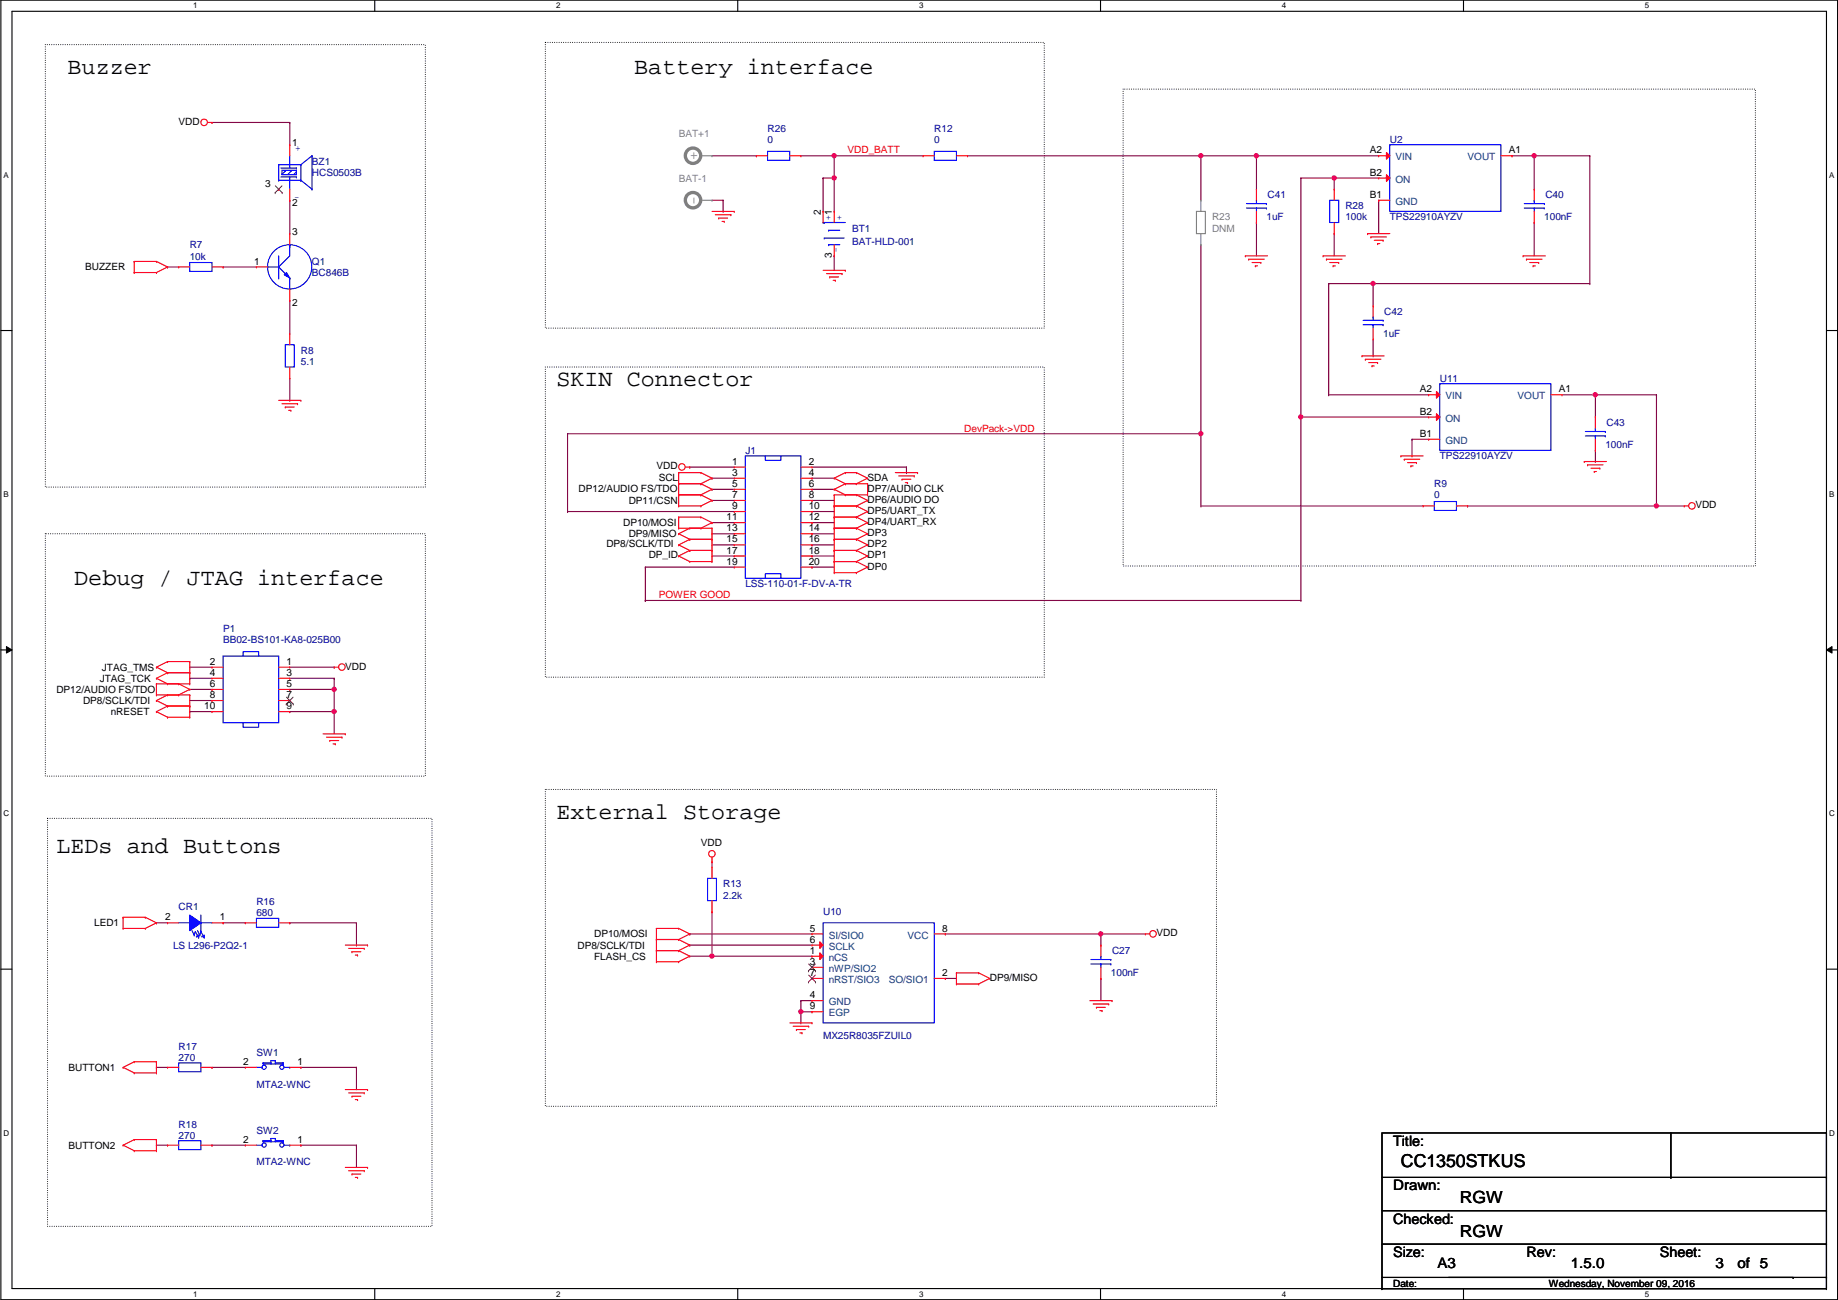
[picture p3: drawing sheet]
<svg xmlns="http://www.w3.org/2000/svg" width="420mm" height="297mm" viewBox="0 0 420 297" stroke-linecap="round" stroke-linejoin="round" font-family="sans-serif">
<path d="M.2 0h419.9v297h-419.9zM2.7 2.6h414.8v291.8h-414.8z" fill="none" stroke="#000" stroke-width=".25"/>
<g fill="#fff">
<path d="M44.2 .3h1v2h-1z"/>
<path d="M44.2 294.7h1v2h-1z"/>
</g>
<path d="M85.7 0v2.6M85.7 294.4v2.6" fill="none" stroke="#000" stroke-width=".25"/>
<g fill="#fff">
<path d="M127.1 .3h1v2h-1z"/>
<path d="M127.1 294.7h1v2h-1z"/>
</g>
<path d="M168.6 0v2.6M168.6 294.4v2.6" fill="none" stroke="#000" stroke-width=".25"/>
<g fill="#fff">
<path d="M210.1 .3h1v2h-1z"/>
<path d="M210.1 294.7h1v2h-1z"/>
</g>
<path d="M251.6 0v2.6M251.6 294.4v2.6" fill="none" stroke="#000" stroke-width=".25"/>
<g fill="#fff">
<path d="M293 .3h1v2h-1z"/>
<path d="M293 294.7h1v2h-1z"/>
</g>
<path d="M334.5 0v2.6M334.5 294.4v2.6" fill="none" stroke="#000" stroke-width=".25"/>
<g fill="#fff">
<path d="M376 .3h1v2h-1z"/>
<path d="M376 294.7h1v2h-1z"/>
<path d="M.8 39h1.2v2h-1.2z"/>
<path d="M418.2 39h1.1v2h-1.1z"/>
<path d="M.8 112h1.2v2h-1.2z"/>
<path d="M418.2 112h1.1v2h-1.1z"/>
</g>
<path d="M.2 75.5h2.5M417.5 75.5h2.6" fill="none" stroke="#000" stroke-width=".25"/>
<g fill="#fff">
<path d="M.8 185h1.3v1.9h-1.3z"/>
<path d="M418.2 185h1.2v1.9h-1.2z"/>
</g>
<path d="M.2 148.5h2.5M417.5 148.5h2.6" fill="none" stroke="#000" stroke-width=".25"/>
<path d="M1.5 147.7l1.2 .8-1.2 .7zM417.5 148.5l1.3-.8v1.5z" fill="#000"/>
<path d="M1.5 147.7l1.2 .8-1.2 .7zM417.5 148.5l1.3-.8v1.5z" fill="none" stroke="#000" stroke-width=".23"/>
<g fill="#fff">
<path d="M.8 257.9h1.3v2h-1.3z"/>
<path d="M418.2 257.9h1.2v2h-1.2z"/>
</g>
<path d="M.2 221.4h2.5M417.5 221.4h2.6" fill="none" stroke="#000" stroke-width=".25"/>
<path d="M10.4 10.2h86.8v101.1h-86.8zM124.7 9.7h114v65.3h-114zM256.7 20.4h144.6v108.9h-144.6zM124.7 83.9h114v70.8h-114zM10.4 122h86.8v55.3h-86.8zM10.9 187h87.9v93.2h-87.9zM124.7 180.4h153.4v72.4h-153.4z" fill="none" stroke="#000" stroke-width=".25" stroke-dasharray="0 .5"/>
<g fill="none" stroke="#800040" stroke-width=".25">
<path d="M66.2 155h.1M66.2 157.5h.1M66.2 155h10.2M76.4 155h.1M76.4 155v2.5h-10.2M35.8 210.9h.1M35.8 210.9h2.5M51 210.9h.1M51 210.9h5.1M66.2 210.9h.1M66.2 210.9h15.3M35.8 243.9h.1"/>
<path d="M35.8 243.9h2.5M35.8 261.7h.1M35.8 261.7h2.5"/>
</g>
<circle cx="76.4" cy="157.5" r=".49" fill="#f0f"/>
<circle cx="76.4" cy="157.5" r=".49" fill="none" stroke="#f0f" stroke-width=".25"/>
<g fill="none" stroke="#800040" stroke-width=".25">
<path d="M48.5 28h.1M48.5 28h17.7M66.2 28h.1M66.2 28v5.1M66.2 45.8h.1M66.2 45.8v7.6M38.3 61h.1M38.3 61h2.5M51 61h.1M51 61h7.6M66.2 68.6h.1M66.2 68.6v7.6"/>
<path d="M185.6 106.7h21.6M207.2 106.7h.1M43.4 152.4h.1M43.4 155h.1M43.4 152.4h5.1M43.4 155h5.1M43.4 162.6h.1M43.4 162.6h5.1M66.2 162.6h.1M66.2 162.6h10.2M76.4 162.6h.1M76.4 162.6v5.1"/>
</g>
<circle cx="76.4" cy="162.6" r=".49" fill="#f0f"/>
<circle cx="76.4" cy="162.6" r=".49" fill="none" stroke="#f0f" stroke-width=".25"/>
<g fill="none" stroke="#800040" stroke-width=".25">
<path d="M221.2 35.6h53.3M274.5 35.6h.1M188.2 40.7h.1M188.2 40.7v7.6M188.2 40.7h2.5M190.7 58.5h.1M190.7 40.7h.1M190.7 40.7v7.6M190.7 58.5v3.3M66.2 91.5h.1M66.2 86.4v5.1M185.6 116.9h.1"/>
<path d="M185.6 114.3h.1M185.6 116.9h5.1M185.6 114.3h5.1M147.5 137.2h.1M147.5 137.2h149.9M185.6 129.6h.1M185.6 127h.1M185.6 124.5h.1M185.6 129.6h5.1M185.6 127h5.1M185.6 124.5h5.1M76.4 157.5h.1"/>
<path d="M76.4 157.5v5.1M81.5 215.9h.1M81.5 210.9v5M81.5 243.9h.1M81.5 243.9v5.1M81.5 261.7h.1M81.5 261.7v5"/>
</g>
<circle cx="274.5" cy="35.6" r=".49" fill="#f0f"/>
<circle cx="274.5" cy="35.6" r=".49" fill="none" stroke="#f0f" stroke-width=".25"/>
<path d="M190.7 35.6h.1M190.7 35.6v5.1" fill="none" stroke="#800040" stroke-width=".25"/>
<circle cx="190.7" cy="40.7" r=".49" fill="#f0f"/>
<circle cx="190.7" cy="40.7" r=".49" fill="none" stroke="#f0f" stroke-width=".25"/>
<circle cx="190.7" cy="35.6" r=".49" fill="#f0f"/>
<circle cx="190.7" cy="35.6" r=".49" fill="none" stroke="#f0f" stroke-width=".25"/>
<g fill="none" stroke="#800040" stroke-width=".25">
<path d="M190.7 35.6h.1M190.7 35.6h20.3M315.2 45.8h.1M315.2 45.8v7.6M129.7 99.1h.1M129.7 99.1v17.8M129.7 99.1h144.8M274.5 99.1h.1M147.5 129.6h.1M147.5 137.2h.1M147.5 129.6h20.3M147.5 129.6v7.6"/>
<path d="M43.4 157.5h5.1M48.5 157.5h.1M66.2 152.4h10.2M76.4 152.4h.1M43.4 160.1h5.1M48.5 160.1h.1"/>
</g>
<circle cx="274.5" cy="99.1" r=".49" fill="#f0f"/>
<circle cx="274.5" cy="99.1" r=".49" fill="none" stroke="#f0f" stroke-width=".25"/>
<g fill="none" stroke="#800040" stroke-width=".25">
<path d="M274.5 35.6h.1M274.5 35.6h40.7M274.5 35.6v10.2M287.2 35.6h.1M274.5 55.9v43.2M274.5 99.1h.1M129.7 116.9h.1M129.7 116.9h38.1M157.7 106.7h.1M157.7 106.7h10.1M162.8 109.3h.1M162.8 114.3h.1"/>
<path d="M162.8 119.4h.1M162.8 111.8h.1M162.8 109.3h5M162.8 114.3h5M162.8 119.4h5M162.8 111.8h5M185.6 111.8h.1M185.6 109.3h.1M185.6 119.4h.1M185.6 109.3h5.1M185.6 119.4h5.1M185.6 111.8h5.1"/>
<path d="M162.8 122h.1M162.8 124.5h.1M162.8 127h.1M162.8 122h5M162.8 124.5h5M162.8 127h5M185.6 122h.1M185.6 122h5.1M216.1 213.4h.1M216.1 213.4h35.6M48.5 243.9h.1M48.5 243.9h7.6"/>
<path d="M68.8 243.9h.1M68.8 243.9h12.7M48.5 261.7h.1M48.5 261.7h7.6M68.8 261.7h.1M68.8 261.7h12.7"/>
</g>
<circle cx="251.6" cy="213.4" r=".49" fill="#f0f"/>
<circle cx="251.6" cy="213.4" r=".49" fill="none" stroke="#f0f" stroke-width=".25"/>
<path d="M157.7 213.4h.1M157.7 215.9h.1M157.7 213.4h27.9M157.7 215.9h27.9M157.7 218.5h5.1M162.8 218.5h.1M183.1 228.6h.1M183.1 228.6h2.5M216.1 223.6h.1M216.1 223.6h2.5" fill="none" stroke="#800040" stroke-width=".25"/>
<circle cx="162.7" cy="218.5" r=".49" fill="#f0f"/>
<circle cx="162.7" cy="218.5" r=".49" fill="none" stroke="#f0f" stroke-width=".25"/>
<path d="M251.7 213.4h.1M251.7 213.4v2.5M251.7 213.4h10.1M183.1 231.2h.1M183.1 228.6v2.6M183.1 231.2h2.5M185.6 231.2h.1M251.7 223.6h.1M251.7 223.6v5" fill="none" stroke="#800040" stroke-width=".25"/>
<circle cx="183.1" cy="231.2" r=".49" fill="#f0f"/>
<circle cx="183.1" cy="231.2" r=".49" fill="none" stroke="#f0f" stroke-width=".25"/>
<g fill="none" stroke="#800040" stroke-width=".25">
<path d="M162.8 35.6h10.1M172.9 35.6h.1M183.1 35.6h7.6M190.7 35.6h.1M345.6 35.6h.1M345.6 35.6h5.1M162.8 45.8h2.5M165.3 45.8h.1M165.3 48.3h.1M165.3 45.8v2.5M297.4 40.7h.1M297.4 40.7h7.6"/>
<path d="M162.8 196.9h.1M162.8 196.9v1.3M162.8 208.3h.1M162.8 208.3v10.2h22.8M185.6 218.5h.1M183.1 233.7h.1M183.1 231.2v2.5"/>
</g>
<circle cx="305" cy="40.7" r=".49" fill="#f0f"/>
<circle cx="305" cy="40.7" r=".49" fill="none" stroke="#f0f" stroke-width=".25"/>
<path d="M297.4 40.7v54.6M297.4 95.3h.1" fill="none" stroke="#800040" stroke-width=".25"/>
<circle cx="297.4" cy="95.3" r=".49" fill="#f0f"/>
<circle cx="297.4" cy="95.3" r=".49" fill="none" stroke="#f0f" stroke-width=".25"/>
<path d="M287.2 35.6h.1M287.2 35.6v7.6M287.2 50.8h.1M287.2 50.8v7.7" fill="none" stroke="#800040" stroke-width=".25"/>
<circle cx="287.2" cy="35.6" r=".49" fill="#f0f"/>
<circle cx="287.2" cy="35.6" r=".49" fill="none" stroke="#f0f" stroke-width=".25"/>
<path d="M350.7 35.6h.1M350.7 35.6v7.6M305 53.4h.1M305 40.7h.1M305 40.7v2.5M305 53.4v5.1M305 40.7h10.2M350.7 50.8h.1M350.7 50.8v7.7" fill="none" stroke="#800040" stroke-width=".25"/>
<circle cx="350.7" cy="35.6" r=".49" fill="#f0f"/>
<circle cx="350.7" cy="35.6" r=".49" fill="none" stroke="#f0f" stroke-width=".25"/>
<path d="M274.5 115.6h.1M274.5 115.6h50.8M335.5 115.6h.1M335.5 115.6h43.2" fill="none" stroke="#800040" stroke-width=".25"/>
<circle cx="378.6" cy="115.6" r=".49" fill="#f0f"/>
<circle cx="378.6" cy="115.6" r=".49" fill="none" stroke="#f0f" stroke-width=".25"/>
<g fill="none" stroke="#800040" stroke-width=".25">
<path d="M350.7 35.6h.1M350.7 35.6h12.7M363.4 35.6h.1M363.4 35.6v29.2M303.7 64.8h.1M303.7 64.8v25.4M303.7 64.8h59.7M313.9 64.8h.1M313.9 64.8v5.1M363.4 64.8h.1M274.5 99.1h.1M274.5 99.1v16.5"/>
<path d="M297.4 95.3h.1M297.4 95.3h29.2M297.4 95.3v41.9M303.7 90.2h.1M303.7 90.2h22.9M357.1 90.2h7.6M364.7 90.2h.1M378.7 90.2h.1M378.7 90.2v25.4M207.2 108h.1M207.2 106.7v1.3M322.8 100.4h.1"/>
<path d="M322.8 104.2h.1M322.8 100.4h3.8M322.8 100.4v3.8M378.7 115.6h.1M378.7 115.6h6.3M297.4 137.2h.1"/>
</g>
<circle cx="313.9" cy="64.8" r=".49" fill="#f0f"/>
<circle cx="313.9" cy="64.8" r=".49" fill="none" stroke="#f0f" stroke-width=".25"/>
<path d="M313.9 77.5v3.8M313.9 81.3h.1M364.7 90.2h.1M364.7 90.2v5.1M364.7 90.2h14M378.7 90.2h.1M364.7 105.5h.1M364.7 102.9v2.6" fill="none" stroke="#800040" stroke-width=".25"/>
<circle cx="364.7" cy="90.2" r=".49" fill="#f0f"/>
<circle cx="364.7" cy="90.2" r=".49" fill="none" stroke="#f0f" stroke-width=".25"/>
<g fill="none" stroke="#f00" stroke-width=".25">
<path d="M47.4 28h1.1M48.5 28h.1M30.7 59.7h.1M30.7 59.7h5.1M30.7 59.7v2.6M35.8 59.7h.1M35.8 59.7l2.5 1.3M162.8 48.3h5M163.5 49.1h3.6M164.3 49.8h.1M164.3 49.8h2M165 50.6h.6"/>
<path d="M165.6 50.6h.1M167.1 49.1h.1M167.8 48.3h.1M284.7 58.5h.1M284.7 58.5h5.1M285.4 59.2h.1M285.4 59.2h3.6M286.2 60h2M288.2 60h.1M302.5 58.5h.1M302.5 58.5h5M303.2 59.2h.1"/>
<path d="M303.2 59.2h3.6M304 60h2M306 60h.1M312.6 53.4h.1M312.6 53.4h5.1M313.4 54.1h.1M313.4 54.1h3.5M314.1 54.9h2.1M314.9 55.7h.1M314.9 55.7h.5M316.2 54.9h.1M348.2 58.5h.1"/>
<path d="M348.2 58.5h5.1M348.9 59.2h.1M348.9 59.2h3.6M349.7 60h2M351.7 60h.1M30.7 62.3h.1M30.7 62.3h5.1M35.8 62.3h.1M38.3 61h.1M38.3 61l-2.5 1.3M188.2 61.8h5M188.9 62.5h3.6"/>
<path d="M189.7 63.3h.1M189.7 63.3h2M190.4 64.1h.6M191 64.1h.1M192.5 62.5h.1M193.2 61.8h.1M287 60.7h.1M287 60.7h.5M304.7 60.7h.1M304.7 60.7h.6M350.5 60.7h.1M350.5 60.7h.5"/>
<path d="M63.7 91.5h5.1M64.5 92.2h3.5M65.2 93h.1M65.2 93h2.1M66 93.8h.5M66.5 93.8h.1M68 92.2h.1M68.8 91.5h.1M311.4 81.3h.1M311.4 81.3h5M312.1 82.1h.1M312.1 82.1h3.6"/>
<path d="M312.9 82.8h2M313.6 83.6h.1M313.6 83.6h.5M314.9 82.8h.1M155.1 113.1h.1M155.1 110.5h.1M155.1 115.6h.1M155.1 118.2h.1M155.1 108h.1M155.1 115.6h5.1M155.1 113.1h5.1M155.1 118.2h5.1"/>
<path d="M155.1 110.5h5.1M155.1 108v7.6M155.1 118.2v2.5M155.1 108h5.1M156.7 106.7h1M157.7 106.7h.1M160.2 110.5h.1M160.2 113.1h.1M160.2 115.6h.1M160.2 118.2h.1M160.2 108h.1M160.2 110.5l2.6 1.3"/>
<path d="M160.2 108l2.6 1.3M160.2 113.1l2.6 1.2M160.2 118.2l2.6 1.2M162.8 111.8h.1M162.8 114.3h.1M162.8 119.4h.1M162.8 109.3h.1M162.8 111.8l-2.6 1.3M162.8 114.3l-2.6 1.3M162.8 119.4l-2.6 1.3M162.8 109.3l-2.6 1.2M190.7 115.6h.1"/>
<path d="M190.7 113.1h.1M190.7 118.2h.1M190.7 111.8h.1M190.7 109.3h.1M190.7 115.6h5.1M190.7 113.1v17.8M190.7 113.1h7.6M190.7 118.2h5.1M190.7 111.8l2.5 1.3M190.7 109.3l2.5 1.2M193.2 113.1h.1M193.2 110.5h.1"/>
<path d="M193.2 108h.1M193.2 110.5h5.1M193.2 110.5l-2.5 1.3M193.2 108l-2.5 1.3M193.2 108h2.6M195.8 115.6h.1M195.8 113.1h.1M195.8 118.2h.1M195.8 110.5h.1M195.8 108h.1M195.8 113.1l2.5 1.2M195.8 115.6l2.5 1.3"/>
<path d="M195.8 118.2l2.5 1.2M195.8 108l2.5 1.3M198.3 114.3h.1M198.3 116.9h.1M198.3 110.5h.1M198.3 113.1h.1M198.3 119.4h.1M198.3 109.3h.1M198.3 114.3l-2.5 1.3M198.3 116.9l-2.5 1.3M198.3 110.5v2.6M198.3 119.4l-2.5 1.3"/>
<path d="M198.3 109.3l-2.5 1.2M204.7 108h5.1M205.4 108.8h3.6M206.2 109.5h.1M206.2 109.5h2M207 110.3h.5M207.5 110.3h.1M209 108.8h.1M209.8 108h.1M320.2 104.2h.1M320.2 104.2h5.1M321 104.9h.1"/>
<path d="M321 104.9h3.6M321.8 105.7h2M322.5 106.5h.1M322.5 106.5h.5M323.8 105.7h.1M362.2 105.5h.1M362.2 105.5h5M362.9 106.2h.1M362.9 106.2h3.6M363.7 107h2M364.4 107.7h.1M364.4 107.7h.5"/>
<path d="M365.7 107h.1M385 115.6h.1M385 115.6h1M155.1 127h.1M155.1 122h.1M155.1 120.7h.1M155.1 124.5h.1M155.1 127l2.6 1.3M155.1 120.7h7.7M155.1 122l2.6 1.2M155.1 124.5l2.6 1.3M157.7 125.8h.1"/>
<path d="M157.7 128.3h.1M157.7 120.7h.1M157.7 123.2h.1M157.7 128.3h5.1M157.7 125.8h5.1M157.7 123.2h5.1M157.7 125.8l-2.6 1.2M157.7 120.7l-2.6 1.3M157.7 123.2l-2.6 1.3M160.2 120.7h.1M162.8 125.8h.1M162.8 128.3h.1"/>
<path d="M162.8 120.7h.1M162.8 123.2h.1M162.8 120.7v7.6M190.7 130.9h.1M190.7 128.3h.1M190.7 125.8h.1M190.7 123.2h.1M190.7 120.7h.1M190.7 130.9h5.1M190.7 128.3h5.1M190.7 125.8h5.1M190.7 123.2h5.1"/>
<path d="M190.7 120.7h5.1M195.8 130.9h.1M195.8 128.3h.1M195.8 125.8h.1M195.8 123.2h.1M195.8 120.7h.1M195.8 128.3l2.5 1.3M195.8 123.2l2.5 1.3M195.8 125.8l2.5 1.2M195.8 120.7l2.5 1.3M198.3 129.6h.1M198.3 124.5h.1"/>
<path d="M198.3 127h.1M198.3 122h.1M198.3 129.6l-2.5 1.3M198.3 124.5l-2.5 1.3M198.3 127l-2.5 1.3M198.3 122l-2.5 1.2M35.8 155h.1M35.8 152.4h.1M35.8 158.8h.1M35.8 156.3h.1M35.8 156.3h7.6M35.8 155l2.5 1.3"/>
<path d="M35.8 152.4l2.5 1.3M35.8 158.8h7.6M35.8 156.3v2.5M38.3 153.7h.1M38.3 156.3h.1M38.3 151.2h.1M38.3 158.8h.1M38.3 153.7l-2.5 1.3M38.3 153.7h5.1M38.3 151.2l-2.5 1.2M38.3 151.2h5.1M38.3 158.8l-2.5 1.3"/>
<path d="M40.8 156.3h.1M40.8 158.8h.1M40.8 156.3l2.6 1.2M43.4 153.7h.1M43.4 156.3h.1M43.4 151.2h.1M43.4 158.8h.1M43.4 157.5h.1M43.4 151.2v5.1M43.4 158.8v5.1M43.4 157.5l-2.6 1.3M76.4 152.4h.1"/>
<path d="M76.4 152.4h1M35.8 162.6h.1M35.8 160.1h.1M35.8 162.6l2.5 1.3M35.8 160.1l2.5 1.2M38.3 161.3h.1M38.3 163.9h.1M38.3 161.3l-2.5 1.3M38.3 161.3h5.1M38.3 163.9h5.1M43.4 161.3h.1M43.4 163.9h.1"/>
<path d="M73.9 167.7h5M74.6 168.4h3.6M75.4 169.2h.1M75.4 169.2h2M76.1 170h.6M76.7 170h.1M78.2 168.4h.1M78.9 167.7h.1M162.8 196.9h.1M162.8 195.9v1M28.1 212.1h.1M28.1 209.6h.1"/>
<path d="M28.1 209.6h5.1M28.1 212.1h5.1M28.1 209.6v2.5M33.2 209.6h.1M33.2 212.1h.1M33.2 209.6l2.6 1.3M35.8 210.9h.1M35.8 210.9l-2.6 1.2M78.9 215.9h5.1M79.7 216.7h3.6M80.5 217.5h.1M80.5 217.5h2"/>
<path d="M81.2 218.2h.5M81.7 218.2h.1M83.3 216.7h.1M84 215.9h.1M150.1 217.2h.1M150.1 214.7h.1M150.1 212.1h.1M150.1 219.8h.1M150.1 212.1h5M150.1 214.7h5M150.1 217.2h5M150.1 212.1v7.7"/>
<path d="M150.1 219.8h5M155.1 214.7h.1M155.1 217.2h.1M155.1 212.1h.1M155.1 219.8h.1M155.1 212.1l2.6 1.3M155.1 214.7l2.6 1.2M155.1 217.2l2.6 1.3M157.7 215.9h.1M157.7 213.4h.1M157.7 218.5h.1M157.7 215.9l-2.6 1.3"/>
<path d="M157.7 213.4l-2.6 1.3M157.7 218.5l-2.6 1.3M261.8 213.4h.1M261.8 213.4h1M180.5 233.7h5.1M181.3 234.5h3.6M182.1 235.2h.1M182.1 235.2h2M182.8 236h.5M183.3 236h.1M184.9 234.5h.1M185.6 233.7h.1"/>
<path d="M218.6 224.8h.1M218.6 222.3h.1M218.6 224.8h5.1M218.6 222.3v2.5M218.6 222.3h5.1M223.7 224.8h.1M223.7 222.3h.1M223.7 222.3l2.6 1.3M226.3 223.6h.1M226.3 223.6l-2.6 1.2M249.1 228.6h5.1M249.9 229.4h3.5"/>
<path d="M250.6 230.2h.1M250.6 230.2h2.1M251.4 230.9h.5M251.9 230.9h.1M253.4 229.4h.1M254.2 228.6h.1M28.1 243.9h.1M28.1 243.9l2.6 1.3M30.7 242.6h.1M30.7 245.2h.1M30.7 242.6l-2.6 1.3M30.7 242.6h5.1"/>
<path d="M30.7 245.2h5.1M35.8 242.6h.1M35.8 245.2h.1M35.8 242.6v2.6M78.9 249h5.1M79.7 249.7h3.6M80.5 250.5h.1M80.5 250.5h2M81.2 251.2h.5M81.7 251.2h.1M83.3 249.7h.1M84 249h.1"/>
<path d="M28.1 261.7h.1M28.1 261.7l2.6 1.2M30.7 260.4h.1M30.7 262.9h.1M30.7 260.4l-2.6 1.3M30.7 260.4h5.1M30.7 262.9h5.1M35.8 260.4h.1M35.8 262.9h.1M35.8 260.4v2.5M78.9 266.7h5.1M79.7 267.5h3.6"/>
<path d="M80.5 268.3h.1M80.5 268.3h2M81.2 269h.5M81.7 269h.1M83.3 267.5h.1M84 266.7h.1"/>
<circle cx="46.7" cy="28" r=".75"/>
<circle cx="155.9" cy="106.7" r=".75"/>
<circle cx="386.8" cy="115.6" r=".75"/>
<circle cx="78.2" cy="152.4" r=".75"/>
<circle cx="162.7" cy="195.1" r=".75"/>
<circle cx="263.6" cy="213.4" r=".75"/>
</g>
<g fill="none" stroke="#000" stroke-width=".25">
<path d="M315.9 258.9h101.6v33h-101.6zM382 258.9v10.1M315.9 269h101.6M315.9 276.6h101.6M382 269h.1M417.5 269h.1M417.5 276.6h.1M315.9 294.4h.1M315.9 284.3h101.6M315.9 291.9v2.5M315.9 294.4h101.6M331.2 291.9h78.7"/>
<path d="M409.9 291.9h.1M417.5 284.3h.1M417.5 294.4h.1M417.5 291.9h.1M417.5 291.9v2.5"/>
</g>
<path d="M188.2 210.9h25.4v22.8h-25.4z" fill="none" stroke="#00f" stroke-width=".25"/>
<path d="M187.4 217.7l.8 .8-.8 .7z" fill="#f00"/>
<path d="M185.6 218.5h.1M185.6 213.4h.1M185.6 218.5h2.6M185.6 213.4h2.6M187.4 217.7l.8 .8-.8 .7zM185.6 221h.1M185.6 228.6h.1M185.6 221h2.6M185.6 228.6h2.6M213.6 223.6h2.5M216.1 223.6h.1" fill="none" stroke="#f00" stroke-width=".25"/>
<path d="M184.8 221.8h.1M184.9 220.3l1.5 1.5M186.4 220.3l-1.6 1.5M186.4 221.8h.1" fill="none" stroke="#804000" stroke-width=".23"/>
<path d="M187.4 215.2l.8 .7-.8 .8z" fill="#f00"/>
<path d="M315.2 45.8h.1M315.2 45.8h2.5M185.6 215.9h.1M185.6 215.9h2.6M187.4 215.2l.8 .7-.8 .8zM213.6 213.4h2.5M216.1 213.4h.1M185.6 223.6h.1M185.6 231.2h.1M185.6 223.6h2.6M185.6 231.2h2.6" fill="none" stroke="#f00" stroke-width=".25"/>
<path d="M184.8 224.4h.1M184.9 222.8l1.5 1.6M186.4 222.8l-1.6 1.6M186.4 224.4h.1" fill="none" stroke="#804000" stroke-width=".23"/>
<path d="M317.7 33.1h25.4v15.2h-25.4z" fill="none" stroke="#00f" stroke-width=".25"/>
<path d="M316.9 34.8l.8 .8-.8 .8z" fill="#f00"/>
<path d="M315.2 35.6h.1M315.2 35.6h2.5M316.9 34.8l.8 .8-.8 .8zM343.1 35.6h2.5M345.6 35.6h.1" fill="none" stroke="#f00" stroke-width=".25"/>
<path d="M316.9 39.9l.8 .8-.8 .7z" fill="#f00"/>
<g fill="none" stroke="#f00" stroke-width=".25">
<path d="M316.9 39.9l.8 .8-.8 .7zM188.2 48.3h.1M188.2 48.3v2.5M190.7 48.3h.1M190.7 58.5h.1M190.7 48.3v2.5M190.7 55.9v2.6M305 53.4h.1M305 43.2h.1M305 43.2v2.6M305 50.8v2.6M315.2 40.7h.1"/>
<path d="M315.2 40.7h2.5M350.7 43.2h.1M350.7 50.8h.1M350.7 43.2v2.6M350.7 48.3v2.5M326.6 100.4h.1M326.6 100.4h2.5M56.1 210.9h.1M56.1 210.9h2.5M63.7 210.9h2.5M66.2 210.9h.1M38.3 243.9h.1"/>
<path d="M38.3 243.9h2.5M45.9 243.9h2.6M48.5 243.9h.1M38.3 261.7h.1M38.3 261.7h2.5M45.9 261.7h2.6M48.5 261.7h.1"/>
</g>
<g fill="none" stroke="#00f" stroke-width=".25">
<path d="M188.2 50.8h.1M188.2 50.8h5M188.4 50.8h.1M188.4 54.4h.1M188.4 54.4h4.6M189.4 55.9h.1M189.4 52.6h.1M189.4 55.9h2.6M189.4 52.6h2.6M304 45.8h2v5h-2zM348.4 47.5h4.6M348.4 46.5h4.6"/>
<path d="M350.7 47.5h.1M350.7 45.8h.1M350.7 45.8v.7M350.7 47.5v.8M353 47.5h.1M353 46.5h.1M329.1 87.7h25.4v15.2h-25.4zM58.6 209.8h5.1v2.1h-5.1zM40.8 242.9h5.1v2h-5.1zM40.8 260.6h5.1v2.1h-5.1z"/>
</g>
<path d="M328.4 89.5l.7 .7-.7 .8z" fill="#f00"/>
<path d="M326.6 90.2h.1M326.6 90.2h2.5M328.4 89.5l.7 .7-.7 .8zM354.5 90.2h2.6M357.1 90.2h.1" fill="none" stroke="#f00" stroke-width=".25"/>
<path d="M328.4 94.5l.7 .8-.7 .8z" fill="#f00"/>
<path d="M172.9 35.6h.1M172.9 35.6h2.6M180.5 35.6h2.6M183.1 35.6h.1M66.2 76.2h.1M66.2 76.2v2.6M66.2 86.4h.1M66.2 83.9v2.5M326.6 95.3h.1M326.6 95.3h2.5M328.4 94.5l.7 .8-.7 .8z" fill="none" stroke="#f00" stroke-width=".25"/>
<path d="M175.5 34.6h5v2h-5zM65.2 78.8h2.1v5.1h-2.1zM45.9 212.6h.1M45.9 209.1v3.5" fill="none" stroke="#00f" stroke-width=".25"/>
<path d="M43.4 209.1l2.5 1.8-2.5 1.7z" fill-rule="evenodd" fill="#00f"/>
<g fill="none" stroke="#00f" stroke-width=".25">
<path d="M213.6 34.6h5v2h-5zM43.4 60h5.1v2h-5.1zM63.7 58.5v5M66.2 55.9h.1M66.2 55.9v2.6l-2.5 2.5M61.2 61h.1M61.2 61h2.5M63.7 61h.1M63.7 63.5h.1M63.7 61l2.5 2.5M66.2 63.5h.1M66.2 63.5v2.6"/>
<path d="M170.4 104.2h12.7v27.9h-12.7zM175 104.2v1h3.5v-1M327.9 114.6h5v2h-5zM175 132.1v-1h3.5v1M40.8 210.9h2.6M43.4 209.1l2.5 1.8-2.5 1.7zM43.4 210.9h.1M43.9 212.6l.5 1.1M44.4 213.7h.1M44.7 212.9h.1M44.7 212.9l-.3 .8M44.7 212.9l.7 1.3"/>
<path d="M44.9 213.9h.1M44.9 213.9l.5 .3M45.2 212.6l.5 1.1M45.4 214.2h.1M45.4 213.7h.1M45.4 213.7v.5M45.7 213.7h.1M45.9 210.9h.1M45.9 212.9h.1M45.9 210.9h2.6M45.9 212.9l-.2 .8M45.9 212.9l.8 1.3"/>
<path d="M46.2 213.9h.1M46.2 213.9l.5 .3M46.7 213.7h.1M46.7 214.2h.1M46.7 213.7v.5M161.7 200.7h2.1v5.1h-2.1zM58.6 261.7h1.3M59.9 261.7h.1M60.1 260.6h.1M60.1 260.6v.3h4.6M60.1 260.6h1.8M61.9 260.6h.1"/>
<path d="M62.9 260.1h.1M62.9 260.6h.1M62.9 260.6h1.8M62.9 260.1h-1v.5M62.9 260.1v.5M64.7 260.9h.1M64.7 260.6h.1M64.7 260.6v.3M65 261.7h1.2M66.2 261.7h.1"/>
<circle cx="66.2" cy="61" r="5.1"/>
<circle cx="60.4" cy="261.6" r=".49"/>
<circle cx="64.4" cy="261.6" r=".49"/>
</g>
<g fill="none" stroke="#f00" stroke-width=".25">
<path d="M211 35.6h.1M211 35.6h2.6M218.6 35.6h2.6M221.2 35.6h.1M40.8 61h.1M40.8 61h2.6M48.5 61h2.5M51 61h.1M167.8 106.7h.1M167.8 109.3h.1M167.8 111.8h.1M167.8 114.3h.1"/>
<path d="M167.8 116.9h.1M167.8 119.4h.1M167.8 106.7h2.6M167.8 109.3h2.6M167.8 111.8h2.6M167.8 114.3h2.6M167.8 116.9h2.6M167.8 119.4h2.6M183.1 106.7h2.5M183.1 109.3h2.5M183.1 111.8h2.5M183.1 114.3h2.5"/>
<path d="M183.1 116.9h2.5M183.1 119.4h2.5M185.6 106.7h.1M185.6 109.3h.1M185.6 111.8h.1M185.6 114.3h.1M185.6 116.9h.1M185.6 119.4h.1M325.3 115.6h.1M325.3 115.6h2.6M332.9 115.6h2.6M335.5 115.6h.1"/>
<path d="M167.8 122h.1M167.8 124.5h.1M167.8 127h.1M167.8 129.6h.1M167.8 122h2.6M167.8 124.5h2.6M167.8 127h2.6M167.8 129.6h2.6M183.1 122h2.5M183.1 124.5h2.5M183.1 127h2.5M183.1 129.6h2.5"/>
<path d="M185.6 122h.1M185.6 124.5h.1M185.6 127h.1M185.6 129.6h.1M162.8 198.2h.1M162.8 198.2v2.5M38.3 210.9h.1M38.3 210.9h2.5M48.5 210.9h2.5M51 210.9h.1M162.8 208.3h.1M162.8 205.8v2.5"/>
<path d="M56.1 261.7h.1M56.1 261.7h2.5M66.2 261.7h2.6M68.8 261.7h.1"/>
</g>
<path d="M65 62.8l.5-.5 .7 1.2z" fill="#00f"/>
<g fill="none" stroke="#00f" stroke-width=".25">
<path d="M63.7 37.6h.1M63.7 37.6h5.1M63.7 37.6v3.6M64.2 38.4h3.6M67.8 38.4h.1M68.8 37.6h.1M68.8 37.6v3.6M71.3 35.6h.1M71.3 35.6l-2.5 2M71.3 35.6v7.6M63.7 41.2h.1M63.7 41.2h5.1"/>
<path d="M68.8 41.2h.1M68.8 41.2l2.5 2M71.3 43.2h.1M284.9 47.5h4.6M284.9 46.5h4.6M287.2 47.5h.1M287.2 45.8h.1M287.2 45.8v.7M287.2 47.5v.8M289.5 47.5h.1M289.5 46.5h.1M65 62.8l.5-.5 .7 1.2z"/>
<path d="M311.6 74.2h4.6M311.6 73.2h4.6M313.9 74.2h.1M313.9 72.4h.1M313.9 72.4v.8M313.9 74.2v.8M316.2 74.2h.1M316.2 73.2h.1M362.4 99.6h4.6M362.4 98.6h4.6M364.7 99.6h.1M364.7 97.8h.1"/>
<path d="M364.7 97.8v.8M364.7 99.6v.8M367 99.6h.1M367 98.6h.1M51 149.9h12.7v15.2h-12.7zM55.6 149.9v-1h3.5v1M55.6 165.1v1.1h3.5v-1.1M249.4 219.2h4.5M251.7 218.5h.1M251.7 218.5v.7M253.9 219.2h.1M249.4 220.3h4.5"/>
<path d="M251.7 220.3h.1M251.7 220.3v.7M253.9 220.3h.1M58.6 243.9h1.3M59.9 243.9h.1M60.1 242.9h.1M60.1 242.9v.2h4.6M60.1 242.9h1.8M61.9 242.9h.1M62.9 242.4h.1M62.9 242.9h.1M62.9 242.9h1.8"/>
<path d="M62.9 242.4h-1v.5M62.9 242.4v.5M64.7 243.1h.1M64.7 242.9h.1M64.7 242.9v.2M65 243.9h1.2M66.2 243.9h.1"/>
<circle cx="60.4" cy="243.9" r=".49"/>
<circle cx="64.4" cy="243.9" r=".49"/>
</g>
<g fill="none" stroke="#f00" stroke-width=".25">
<path d="M66.2 53.4h.1M66.2 53.4v2.5M287.2 43.2h.1M287.2 50.8h.1M287.2 43.2v2.6M287.2 48.3v2.5M58.6 61h.1M58.6 61h2.6M66.2 68.6h.1M66.2 66.1v2.5M313.9 69.9h.1M313.9 77.5h.1"/>
<path d="M313.9 69.9v2.5M313.9 75v2.5M364.7 95.3h.1M364.7 95.3v2.5M364.7 102.9h.1M364.7 100.4v2.5M48.5 152.4h.1M48.5 155h.1M48.5 157.5h.1M48.5 152.4h2.5M48.5 155h2.5M48.5 157.5h2.5"/>
<path d="M63.7 152.4h2.5M63.7 155h2.5M63.7 157.5h2.5M66.2 152.4h.1M66.2 155h.1M66.2 157.5h.1M48.5 160.1h.1M48.5 162.6h.1M48.5 160.1h2.5M48.5 162.6h2.5M63.7 160.1h2.5M63.7 162.6h2.5"/>
<path d="M66.2 160.1h.1M66.2 162.6h.1M251.7 215.9h.1M251.7 215.9v2.6M251.7 223.6h.1M251.7 221v2.6M56.1 243.9h.1M56.1 243.9h2.5M66.2 243.9h2.6M68.8 243.9h.1"/>
</g>
<path d="M160.2 35.6h2.6M162.8 35.6h.1M160.2 45.8h2.6M162.8 45.8h.1M273.5 48.3h2v5.1h-2zM274.5 55.9h.1M274.5 45.8h.1M274.5 45.8v2.5M274.5 53.4v2.5" fill="none" stroke="#808080" stroke-width=".25"/>
<g fill="none" stroke="#808080" stroke-width=".76">
<circle cx="158.4" cy="35.6" r="1.76"/>
<circle cx="158.4" cy="45.7" r="1.76"/>
</g>
<path d="M65.5 159.3l1.5 1.6M67 159.3l-1.6 1.6M65.4 160.9h.1M67 160.9h.1" fill="none" stroke="#804000" stroke-width=".23"/>
<path d="M64.5 38.9h3.3v1h-3.3z" fill-rule="evenodd" fill="#fff"/>
<path d="M64.5 38.9h3.3v1h-3.3z" fill-rule="evenodd" fill="#00f"/>
<path d="M64.5 38.9h3.3v1h-3.3zM66.2 35.6v2.8M64.2 40.4h3.6M66.2 40.4v2.8M67.8 40.4h.1" fill="none" stroke="#00f" stroke-width=".25"/>
<path d="M66.2 33.1h.1M66.2 33.1v2.5M63.7 43.2h.1M66.2 45.8h.1M66.2 43.2v2.6" fill="none" stroke="#f00" stroke-width=".25"/>
<path d="M62.9 44h.1M62.9 42.5l1.6 1.5M64.5 42.5l-1.6 1.5M64.5 44h.1" fill="none" stroke="#804000" stroke-width=".23"/>
<circle cx="76.4" cy="157.5" r=".49" fill="#f0f"/>
<circle cx="76.4" cy="157.5" r=".49" fill="none" stroke="#f0f" stroke-width=".25"/>
<circle cx="76.4" cy="162.6" r=".49" fill="#f0f"/>
<circle cx="76.4" cy="162.6" r=".49" fill="none" stroke="#f0f" stroke-width=".25"/>
<circle cx="274.5" cy="35.6" r=".49" fill="#f0f"/>
<circle cx="274.5" cy="35.6" r=".49" fill="none" stroke="#f0f" stroke-width=".25"/>
<circle cx="190.7" cy="40.7" r=".49" fill="#f0f"/>
<circle cx="190.7" cy="40.7" r=".49" fill="none" stroke="#f0f" stroke-width=".25"/>
<circle cx="190.7" cy="35.6" r=".49" fill="#f0f"/>
<circle cx="190.7" cy="35.6" r=".49" fill="none" stroke="#f0f" stroke-width=".25"/>
<circle cx="274.5" cy="99.1" r=".49" fill="#f0f"/>
<circle cx="274.5" cy="99.1" r=".49" fill="none" stroke="#f0f" stroke-width=".25"/>
<circle cx="251.6" cy="213.4" r=".49" fill="#f0f"/>
<circle cx="251.6" cy="213.4" r=".49" fill="none" stroke="#f0f" stroke-width=".25"/>
<circle cx="162.7" cy="218.5" r=".49" fill="#f0f"/>
<circle cx="162.7" cy="218.5" r=".49" fill="none" stroke="#f0f" stroke-width=".25"/>
<circle cx="183.1" cy="231.2" r=".49" fill="#f0f"/>
<circle cx="183.1" cy="231.2" r=".49" fill="none" stroke="#f0f" stroke-width=".25"/>
<circle cx="305" cy="40.7" r=".49" fill="#f0f"/>
<circle cx="305" cy="40.7" r=".49" fill="none" stroke="#f0f" stroke-width=".25"/>
<circle cx="297.4" cy="95.3" r=".49" fill="#f0f"/>
<circle cx="297.4" cy="95.3" r=".49" fill="none" stroke="#f0f" stroke-width=".25"/>
<circle cx="287.2" cy="35.6" r=".49" fill="#f0f"/>
<circle cx="287.2" cy="35.6" r=".49" fill="none" stroke="#f0f" stroke-width=".25"/>
<circle cx="350.7" cy="35.6" r=".49" fill="#f0f"/>
<circle cx="350.7" cy="35.6" r=".49" fill="none" stroke="#f0f" stroke-width=".25"/>
<circle cx="378.6" cy="115.6" r=".49" fill="#f0f"/>
<circle cx="378.6" cy="115.6" r=".49" fill="none" stroke="#f0f" stroke-width=".25"/>
<circle cx="313.9" cy="64.8" r=".49" fill="#f0f"/>
<circle cx="313.9" cy="64.8" r=".49" fill="none" stroke="#f0f" stroke-width=".25"/>
<circle cx="364.7" cy="90.2" r=".49" fill="#f0f"/>
<circle cx="364.7" cy="90.2" r=".49" fill="none" stroke="#f0f" stroke-width=".25"/>
<g font-size="5.3">
<text x="15.4" y="17">Buzzer</text>
<text x="145" y="17">Battery interface</text>
<text x="127.2" y="88.1">SKIN Connector</text>
<text x="17" y="133.6">Debug / JTAG interface</text>
<text x="127.2" y="187.2">External Storage</text>
<text x="12.9" y="194.8">LEDs and Buttons</text>
</g>
<text font-size="4.1" x="320.2" y="266.6">CC1350STKUS</text>
<g font-size="3.8">
<text x="333.7" y="275">RGW</text>
<text x="333.7" y="282.6">RGW</text>
</g>
<g font-size="3.3" fill="#808080">
<text x="159.5" y="36.6" transform="rotate(-90 159.5 36.6)">+</text>
<text x="159.5" y="46.8" transform="rotate(-90 159.5 46.8)">-</text>
</g>
<g font-size="3.3">
<text x="318.5" y="261.8">Title:</text>
<text x="318.5" y="272">Drawn:</text>
<text x="318.5" y="279.6">Checked:</text>
<text x="318.5" y="287.2">Size:</text>
<text x="348.9" y="287.2">Rev:</text>
<text x="379.4" y="287.2">Sheet:</text>
<text x="328.6" y="289.8">A3</text>
<text x="359.1" y="289.8">1.5.0</text>
<text x="392.1" y="289.8">3</text>
<text x="397.2" y="289.8">of 5</text>
</g>
<g font-size="2.3">
<text x="40.8" y="28.5">VDD</text>
<text x="66.8" y="33.3">1</text>
<text x="313.1" y="35.1">A2</text>
<text x="344.9" y="35.1">A1</text>
<text x="313.1" y="40.1">B2</text>
<text x="60.7" y="42.7">3</text>
<text x="66.8" y="47.1">2</text>
<text x="313.1" y="45.2">B1</text>
<text x="66.8" y="53.6">3</text>
<text x="187.6" y="49.1" transform="rotate(-90 187.6 49.1)">2</text>
<text x="190.1" y="49.1" transform="rotate(-90 190.1 49.1)">1</text>
<text x="190.1" y="59" transform="rotate(-90 190.1 59)">3</text>
<text x="19.5" y="61.8">BUZZER</text>
<text x="58.1" y="60.5">1</text>
<text x="66.8" y="69.9">2</text>
<text x="324.6" y="89.7">A2</text>
<text x="356.3" y="89.7">A1</text>
<text x="324.6" y="94.7">B2</text>
<text x="324.6" y="99.8">B1</text>
<text x="150.1" y="107.3">VDD</text>
<text x="167.3" y="106.2">1</text>
<text x="184.9" y="106.2">2</text>
<text x="132.3" y="112.4">DP12/AUDIO FS/TDO</text>
<text x="150.6" y="109.8">SCL</text>
<text x="167.3" y="108.7">3</text>
<text x="167.3" y="111.3">5</text>
<text x="167.3" y="113.8">7</text>
<text x="184.9" y="108.7">4</text>
<text x="184.9" y="111.3">6</text>
<text x="184.9" y="113.8">8</text>
<text x="198.3" y="112.4">DP7/AUDIO CLK</text>
<text x="198.3" y="109.8">SDA</text>
<text x="143.7" y="115.1">DP11/CSN</text>
<text x="166.1" y="118.9">11</text>
<text x="167.3" y="116.3">9</text>
<text x="184.9" y="116.3">10</text>
<text x="184.9" y="118.9">12</text>
<text x="198.3" y="114.9">DP6/AUDIO DO</text>
<text x="198.3" y="117.4">DP5/UART_TX</text>
<text x="198.3" y="120">DP4/UART_RX</text>
<text x="387.6" y="116.2">VDD</text>
<text x="138.6" y="125.1">DP8/SCLK/TDI</text>
<text x="142.4" y="120.2">DP10/MOSI</text>
<text x="143.7" y="122.8">DP9/MISO</text>
<text x="166.1" y="121.4">13</text>
<text x="166.1" y="124">15</text>
<text x="184.9" y="121.4">14</text>
<text x="184.9" y="124">16</text>
<text x="198.3" y="125.1">DP2</text>
<text x="198.3" y="122.5">DP3</text>
<text x="148.3" y="127.6">DP_ID</text>
<text x="166.1" y="126.5">17</text>
<text x="166.1" y="129">19</text>
<text x="184.9" y="126.5">18</text>
<text x="184.9" y="129">20</text>
<text x="198.3" y="130.1">DP0</text>
<text x="198.3" y="127.6">DP1</text>
<text x="22.8" y="155.8">JTAG_TCK</text>
<text x="23.3" y="153.2">JTAG_TMS</text>
<text x="48" y="151.9">2</text>
<text x="48" y="154.4">4</text>
<text x="65.5" y="151.9">1</text>
<text x="65.5" y="154.4">3</text>
<text x="78.9" y="153">VDD</text>
<text x="12.9" y="158.3">DP12/AUDIO FS/TDO</text>
<text x="19" y="160.9">DP8/SCLK/TDI</text>
<text x="48" y="157">6</text>
<text x="48" y="159.5">8</text>
<text x="65.5" y="157">5</text>
<text x="65.5" y="159.5">7</text>
<text x="25.3" y="163.4">nRESET</text>
<text x="46.7" y="162.1">10</text>
<text x="65.5" y="162.1">9</text>
<text x="160.2" y="193.4">VDD</text>
<text x="21.5" y="211.7">LED1</text>
<text x="37.8" y="210.3">2</text>
<text x="50.2" y="210.3">1</text>
<text x="135.8" y="214.2">DP10/MOSI</text>
<text x="185.1" y="212.9">5</text>
<text x="185.1" y="215.4">6</text>
<text x="215.3" y="212.9">8</text>
<text x="264.4" y="214">VDD</text>
<text x="132" y="216.7">DP8/SCLK/TDI</text>
<text x="135.8" y="219.3">FLASH_CS</text>
<text x="185.1" y="217.9">1</text>
<text x="185.1" y="220.5">3</text>
<text x="185.1" y="223">7</text>
<text x="215.3" y="223">2</text>
<text x="226.3" y="224.1">DP9/MISO</text>
<text x="185.1" y="228.1">4</text>
<text x="185.1" y="230.6">9</text>
<text x="15.7" y="244.7">BUTTON1</text>
<text x="55.6" y="243.3">2</text>
<text x="68" y="243.3">1</text>
<text x="15.7" y="262.5">BUTTON2</text>
<text x="55.6" y="261.1">2</text>
<text x="68" y="261.1">1</text>
<text x="318.5" y="294">Date:</text>
<text x="354" y="294">Wednesday, November 09, 2016</text>
</g>
<g font-size="2.3" fill="#00f">
<text x="67.5" y="34.4">+</text>
<text x="67.3" y="45.6">-</text>
<text x="188.8" y="49.1" transform="rotate(90 188.8 49.1)">+</text>
<text x="191.3" y="49.1" transform="rotate(90 191.3 49.1)">+</text>
<text x="190.5" y="56.4" transform="rotate(90 190.5 56.4)">-</text>
</g>
<g font-size="2.3" fill="#808080">
<text x="155.1" y="31.3">BAT+1</text>
<text x="155.1" y="41.5">BAT-1</text>
<text x="277.1" y="50.4">R23</text>
<text x="277.1" y="52.9">DNM</text>
</g>
<g font-size="2.3" fill="#000080">
<text x="175.5" y="30.1">R26</text>
<text x="175.5" y="32.6">0</text>
<text x="213.6" y="30.1">R12</text>
<text x="213.6" y="32.6">0</text>
<text x="317.7" y="32.6">U2</text>
<text x="71.3" y="37.7">BZ1</text>
<text x="71.3" y="40.2">HCS0503B</text>
<text x="289.8" y="45.3">C41</text>
<text x="307.5" y="47.8">R28</text>
<text x="353.3" y="45.3">C40</text>
<text x="194.8" y="52.9">BT1</text>
<text x="289.5" y="50.4">1uF</text>
<text x="307.5" y="50.4">100k</text>
<text x="317.7" y="50.4">TPS22910AYZV</text>
<text x="353" y="50.4">100nF</text>
<text x="43.4" y="56.7">R7</text>
<text x="43.4" y="59.5">10k</text>
<text x="194.8" y="56">BAT-HLD-001</text>
<text x="71.3" y="60.5">Q1</text>
<text x="71.3" y="63.1">BC846B</text>
<text x="316.4" y="72">C42</text>
<text x="316.2" y="77">1uF</text>
<text x="68.8" y="80.9">R8</text>
<text x="68.8" y="83.4">5.1</text>
<text x="329.1" y="87.2">U11</text>
<text x="367.2" y="97.4">C43</text>
<text x="170.4" y="103.7">J1</text>
<text x="329.1" y="105">TPS22910AYZV</text>
<text x="367" y="102.4">100nF</text>
<text x="327.9" y="111.3">R9</text>
<text x="327.9" y="113.9">0</text>
<text x="170.4" y="134.2">LSS-110-01-F-DV-A-TR</text>
<text x="51" y="144.4">P1</text>
<text x="51" y="146.9">BB02-BS101-KA8-025B00</text>
<text x="165.3" y="202.8">R13</text>
<text x="40.8" y="207.9">CR1</text>
<text x="58.6" y="206.8">R16</text>
<text x="58.6" y="209.4">680</text>
<text x="165.3" y="205.3">2.2k</text>
<text x="188.2" y="209.1">U10</text>
<text x="39.6" y="216.7">LS L296-P2Q2-1</text>
<text x="254.2" y="218">C27</text>
<text x="253.9" y="223.1">100nF</text>
<text x="40.8" y="239.9">R17</text>
<text x="188.2" y="237.3">MX25R8035FZUIL0</text>
<text x="40.8" y="242.4">270</text>
<text x="58.6" y="241.4">SW1</text>
<text x="58.6" y="248.5">MTA2-WNC</text>
<text x="40.8" y="257.6">R18</text>
<text x="40.8" y="260.2">270</text>
<text x="58.6" y="259.2">SW2</text>
<text x="58.6" y="266.3">MTA2-WNC</text>
</g>
<g font-size="2.3" fill="#f00">
<text x="193.7" y="34.9">VDD_BATT</text>
<text x="220.4" y="98.6">DevPack-&gt;VDD</text>
<text x="150.6" y="136.7">POWER GOOD</text>
</g>
<g font-size="2.3" fill="#004080">
<text x="319" y="36.7">VIN</text>
<text x="319" y="41.7">ON</text>
<text x="335.5" y="36.7">VOUT</text>
<text x="319" y="46.8">GND</text>
<text x="330.4" y="91.3">VIN</text>
<text x="346.9" y="91.3">VOUT</text>
<text x="330.4" y="101.4">GND</text>
<text x="330.4" y="96.4">ON</text>
<text x="189.4" y="214.5">SI/SIO0</text>
<text x="207.5" y="214.5">VCC</text>
<text x="189.4" y="219.5">nCS</text>
<text x="189.4" y="217">SCLK</text>
<text x="189.4" y="222.1">nWP/SIO2</text>
<text x="189.4" y="224.6">nRST/SIO3</text>
<text x="203.1" y="224.6">SO/SIO1</text>
<text x="189.4" y="229.7">GND</text>
<text x="189.4" y="232.2">EGP</text>
</g>
<g font-size="1.8">
<text x="44.2" y="1.9">1</text>
<text x="127.1" y="1.9">2</text>
<text x="210.1" y="1.9">3</text>
<text x="293" y="1.9">4</text>
<text x="376" y="1.9">5</text>
<text x=".8" y="40.6">A</text>
<text x="418.2" y="40.6">A</text>
<text x=".8" y="113.6">B</text>
<text x="418.2" y="113.6">B</text>
<text x=".8" y="186.6">C</text>
<text x="418.2" y="186.6">C</text>
<text x=".8" y="259.5">D</text>
<text x="418.2" y="259.5">D</text>
<text x="44.2" y="296.3">1</text>
<text x="127.1" y="296.3">2</text>
<text x="210.1" y="296.3">3</text>
<text x="293" y="296.3">4</text>
<text x="376" y="296.3">5</text>
</g>
</svg>
